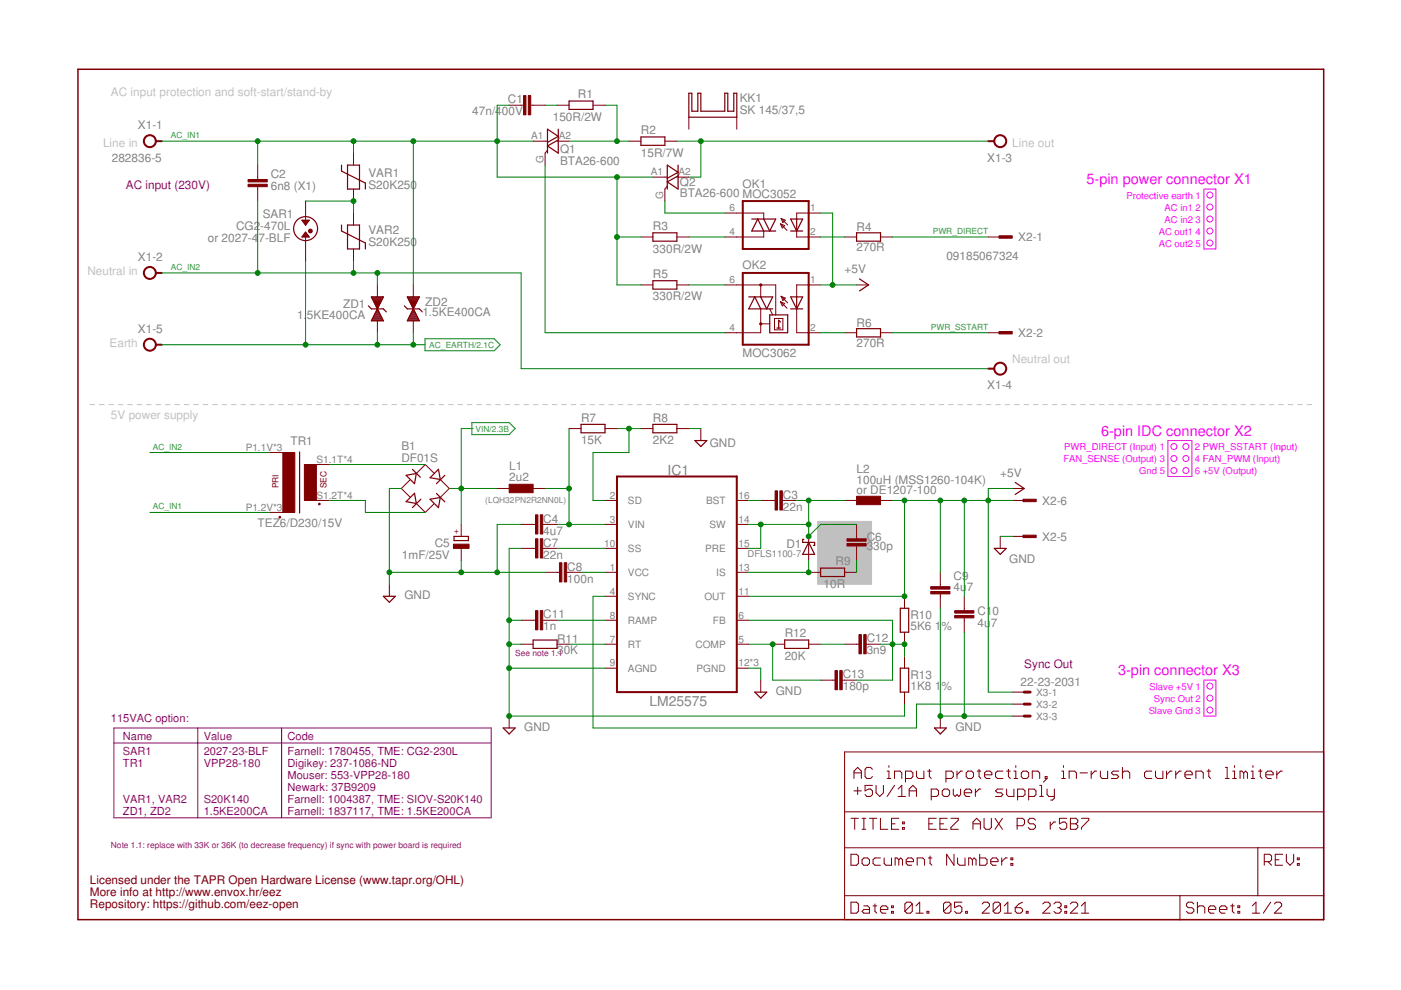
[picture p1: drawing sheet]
<svg xmlns="http://www.w3.org/2000/svg" width="297mm" height="210mm" viewBox="0 0 297 210" stroke-linecap="round" stroke-linejoin="round" font-family="sans-serif">
<path d="M173.4 110.6h11.4v13.3h-11.4z" fill="#c0c0c0" stroke="#c0c0c0" stroke-width=".21"/>
<g fill="none" stroke="#c0c0c0" stroke-width=".21">
<path d="M19.1 85.8h1M21.1 85.8h1M23.1 85.8h1M25.1 85.8h1M27.1 85.8h1M29.1 85.8h1M31.1 85.8h1M33.1 85.8h1M35.1 85.8h1M37.1 85.8h1M39.1 85.8h1M41.1 85.8h1"/>
<path d="M43.1 85.8h1M45.1 85.8h1M47.1 85.8h1M49.1 85.8h1M51.1 85.8h1M53.1 85.8h1M55.1 85.8h1M57.1 85.8h1M59.1 85.8h1M61.1 85.8h1M63.1 85.8h1M65.1 85.8h1"/>
<path d="M67.1 85.8h1M69.1 85.8h1M71.1 85.8h1M73.1 85.8h1M75.1 85.8h1M77.1 85.8h1M79.1 85.8h1M81.1 85.8h1M83.1 85.8h1M85.1 85.8h1M87.1 85.8h1M89.1 85.8h1"/>
<path d="M91.1 85.8h1M93.1 85.8h1M95.1 85.8h1M97.1 85.8h1M99.1 85.8h1M101.1 85.8h1M103.1 85.8h1M105.1 85.8h1M107.1 85.8h1M109.1 85.8h1M111.1 85.8h1M113.1 85.8h1"/>
<path d="M115.1 85.8h1M117.1 85.8h1M119.1 85.8h1M121.1 85.8h1M123.1 85.8h1M125.1 85.8h1M127.1 85.8h1M129.1 85.8h1M131.1 85.8h1M133.1 85.8h1M135.1 85.8h1M137.1 85.8h1"/>
<path d="M139.1 85.8h1M141.1 85.8h1M143.1 85.8h1M145.1 85.8h1M147.1 85.8h1M149.1 85.8h1M151.1 85.8h1M153.1 85.8h1M155.1 85.8h1M157.1 85.8h1M159.1 85.8h1M161.1 85.8h1"/>
<path d="M163.1 85.8h1M165.1 85.8h1M167.1 85.8h1M169.1 85.8h1M171.1 85.8h1M173.1 85.8h1M175.1 85.8h1M177.1 85.8h1M179.1 85.8h1M181.1 85.8h1M183.1 85.8h1M185.1 85.8h1"/>
<path d="M187.1 85.8h1M189.1 85.8h1M191.1 85.8h1M193.1 85.8h1M195.1 85.8h1M197.1 85.8h1M199.1 85.8h1M201.1 85.8h1M203.1 85.8h1M205.1 85.8h1M207.1 85.8h1M209.1 85.8h1"/>
<path d="M211.1 85.8h1M213.1 85.8h1M215.1 85.8h1M217.1 85.8h1M219.1 85.8h1M221.1 85.8h1M223.1 85.8h1M225.1 85.8h1M227.1 85.8h1M229.1 85.8h1M231.1 85.8h1M233.1 85.8h1"/>
<path d="M235.1 85.8h1M237.1 85.8h1M239.1 85.8h1M241.1 85.8h1M243.1 85.8h1M245.1 85.8h1M247.1 85.8h1M249.1 85.8h1M251.1 85.8h1M253.1 85.8h1M255.1 85.8h1M257.1 85.8h1"/>
<path d="M259.1 85.8h1M261.1 85.8h1M263.1 85.8h1M265.1 85.8h1M267.1 85.8h1M269.1 85.8h1M271.1 85.8h1M273.1 85.8h1M275.1 85.8h1M277.1 85.8h1"/>
</g>
<g fill="none" stroke="#800000" stroke-width=".21">
<path d="M54.6 35v3.1M54.6 39.6v3M75 32.5v2.5M107.9 22.3h3.1M112.5 22.3h3.1M113 29.9h3.1M116.1 31.8l-.5 .7v2.5M118.1 29.9h2.5M118.1 22.3h2.5M125.7 22.3h2.6M133.3 29.9h2.6M138.4 37.5h3.1"/>
<path d="M141 29.9h2.5M141.5 39.5l-.5 .6v2.5M143.5 37.5h2.5M146 24.8v2.6M156.2 24.8v2.6M64.8 42.6v5.1M64.8 50.2v5.1M75 40.1v2.5M75 45.2v2.5M75 52.8v2.5M135.9 50.2h2.5M143.5 50.2h2.5"/>
<path d="M153.7 45.2h8.2v1.2M161.9 49v1.2h-8.2M165.5 47.5l1.4 1.4M165.5 47.5l.9 .3-.5 .5zM165.6 46.3l.9 .4-.5 .5zM165.6 46.3l1.4 1.4M168.9 49v1.2h5.1M174 45.2h-5.1v1.2M179.1 50.2h2.5M186.7 50.2h2.5M209.5 50.2h2.6M80 60.4v2.5"/>
<path d="M80 68v2.5M87.6 60.4v2.5M87.6 68v2.5M135.9 60.4h2.5M143.5 60.4h2.5M153.7 60.4h10.8v6.4M161.3 65.5v5h-7.6M161.3 60.4v2.5M161.3 68.7h1.9M163.2 65.5l.6 1.3M164.2 67.5h1.8v2.4h-1.8zM165.5 64l1.4 1.4"/>
<path d="M165.5 64l.9 .3-.5 .6zM165.6 62.8l.9 .4-.5 .5zM165.6 62.8l1.4 1.4M168.9 65.5v5h5.1M174 60.4h-5.1v2.5M179.1 70.5h2.5M181.6 60.4h2.5M186.7 70.5h2.5M209.5 70.5h2.6M57.2 95.9h5.1M64.8 98.5h5.1M120.6 90.9h2.6"/>
<path d="M128.3 90.9h2.5M135.9 90.9h2.5M143.5 90.9h2.5M148.6 90.9v2.5M57.2 108.6h5.1M64.8 106.1h5.1M86.9 101.8l-1.8 1.8 1.8 1.8M88.3 106.7l1.9 1.9 1.8-1.8M92 100.3l-1.8-1.8-1.9 1.9M93.3 101.7l1.9 1.9-1.9 1.9M97.8 111.2v2.5M97.8 116.3v2.5"/>
<path d="M105.4 103.6h2.5M110.5 116.3h3M110.5 111.2h3M113 103.6h2.6M115.1 116.3h3M115.1 111.2h3M128.3 106.1h2.5M128.3 116.3h2.5M128.3 111.2h2.5M156.2 106.1h2.5M156.2 116.3h2.5M156.2 111.2h2.5"/>
<path d="M161.3 106.1h3M165.9 106.1h3M171.4 113.7v5.1M179.1 106.1h2.5M181.6 111.2v3M181.6 115.8v3M186.7 106.1h2.5M212.1 113.7v2.6M214.6 106.1h2.5M214.6 103.6h2.5M214.6 113.7h2.5M82.5 123.9v2.5"/>
<path d="M110.5 131.5h3M110.5 136.6h2.5M115.1 131.5h3M115.6 121.3h3M118.1 136.6h2.5M120.1 121.3h3.1M128.3 131.5h2.5M128.3 136.6h2.5M128.3 121.3h2.5M128.3 126.4h2.5M156.2 131.5h2.5M156.2 136.6h2.5"/>
<path d="M156.2 121.3h2.5M156.2 126.4h2.5M163.8 136.6h2.6M171.4 136.6h2.6M171.4 121.3h2.6M179.1 136.6h3M179.1 121.3h2.5M183.6 136.6h3.1M191.8 126.4v2.6M191.8 134v2.6M191.8 139.1v2.6M199.4 121.3v3.1"/>
<path d="M199.4 125.9v3.1M204.4 126.4v3.1M204.4 131v3M107.9 151.8v2.5M128.3 141.7h2.5M156.2 141.7h2.5M161.3 144.2v2.5M174 144.2h3M178.6 144.2h3M179.1 159.4h101.5v35.6h-101.5zM191.8 146.7v2.6M199.4 151.8v2.5"/>
<path d="M214.6 146.7h2.5M214.6 149.3h2.5M214.6 151.8h2.5M179.1 179.7h101.5M179.1 172.1h101.5M180.4 173.5h1.6M181.1 165.1v-1.6l.7-.8 .8 .8v1.6M181.1 163.9h1.5M181.1 167.7h1.5M181.2 173.5v2.3M181.8 166.9v1.6M182.8 173.5h.8"/>
<path d="M182.8 175.8h.8M183.2 173.5v2.3M184.3 173.5h1.6M185 163.1l-.4-.4h-.8l-.4 .4v1.6l.4 .4h.8l.4-.4M185 166.5h-1.6v1.2l.8-.4h.4l.4 .4v.8l-.4 .4h-.8l-.4-.4M185.1 173.5v2.3M185.7 166.5v1.6l.8 .8 .8-.8v-1.6M186.7 173.5v2.3h1.5M188.1 165.1h.8M188.1 163.5h.4v1.6M188.5 162.3v.4M189 174.7h.8"/>
<path d="M189.7 165.1v-1.6h1.1l.4 .4v1.2M189.7 166.5l-1.6 2.4M190.4 167.3l.8-.8v2.4M190.4 168.9h1.6M190.6 173.5h-1.6v2.3h1.6M191.3 175.5h.4v.3h-.4zM191.3 174.3h.4v.4h-.4zM192 165.1h1.1l.4-.4v-.8l-.4-.4h-1.1v2.3M192.8 168.9v-1.6l.7-.8 .8 .8v1.6M192.8 167.7h1.5M194.3 163.5v1.2l.4 .4h1.2v-1.6M196.7 163.5h.7"/>
<path d="M196.9 174.7h.8M197 163.1v1.6l.4 .4M197.4 168.9h1.2l.4-.4v-.8l-.4-.4h-1.2v2.3M198.5 173.5h-1.6v2.3h1.6M199.3 174.7h.8M199.8 167.7l.4-.4h.7l.4 .4v.8l-.4 .4h-.7l-.4-.4zM200.6 165.1h1.1l.4-.4v-.8l-.4-.4h-1.1v2.3M200.8 173.5h-1.5v2.3h1.5M201.6 173.5h1.6v.4l-1.6 1.6v.3h1.6M202.1 167.3v1.2l.4 .4 .4-.4 .4 .4 .4-.4v-1.2M202.9 163.5v1.6M204.1 163.5h-.4l-.8 .8"/>
<path d="M204.4 168.1h1.6v-.4l-.4-.4h-.7l-.5 .4v.8l.5 .4h.7M204.9 163.9l.3-.4h.8l.4 .4v.8l-.4 .4h-.8l-.3-.4zM206.3 174.7h1.6M206.3 175.8v-1.5l.8-.8 .8 .8v1.5M206.8 167.3v1.6M207.2 163.5h.8M207.6 163.1v1.6l.4 .4M208 167.3h-.4l-.8 .8M208.6 173.5v2l.4 .3h.8l.4-.3v-2M208.7 164.3h1.6v-.4l-.4-.4h-.8l-.4 .4v.8l.4 .4h.8M211 173.5l1.5 2.3M212.5 173.5l-1.5 2.3"/>
<path d="M212.6 163.5h-1.1l-.4 .4v.8l.4 .4h1.1M212.6 167.3h-1.1l-.4 .4 .4 .4h.7l.4 .4-.4 .4h-1.1M213.4 163.5h.8M213.4 167.3v1.2l.4 .4h1.2v-1.6M213.8 163.1v1.6l.4 .4M215 165.1h.8M215 163.5h.4v1.6M215.4 162.3v.4M215.6 175.1h1.2l.4-.4v-.8l-.4-.4h-1.2v2.3M215.8 168.9h1.1l.4-.4v-.8l-.4-.4h-1.1v2.3M216.5 163.9l.4-.4h.8l.4 .4v.8l-.4 .4h-.8l-.4-.4zM218.1 168.9h1.2l.3-.4v-.8l-.3-.4h-1.2v2.3"/>
<path d="M218.9 165.1v-1.6h1.1l.4 .4v1.2M219.5 173.9l-.3-.4h-.8l-.4 .4v.4l.4 .4h.8l.3 .4v.4l-.3 .3h-.8l-.4-.3M220.4 166.5h.4v2.4M220.4 168.9h.8M221.6 164.7h.4v.4h-.4zM222 165.1l-.8 .7M222 167.3v1.2l.4 .4h1.1M222.7 174.3v1.5M223.5 167.3v1.9l-.3 .4h-.4M223.8 174.3h-.4l-.7 .8M225.1 165.1h.8M225.1 163.5h.4v1.6"/>
<path d="M225.5 162.3v.4M226.2 173.5h-1.6v1.2l.8-.4h.4l.4 .4v.8l-.4 .3h-.8l-.4-.3M226.7 165.1v-1.6h1.1l.4 .4v1.2M226.9 173.5h1.2l.4 .4v.4l-.4 .4 .4 .4v.4l-.4 .3h-1.2zM226.9 174.7h1.2M229 163.9h1.6M229.3 173.5h1.5v.4l-1.5 1.6v.3M231.4 163.5v1.6M232.5 163.5h-.4l-.7 .8M233.3 163.5v1.2l.4 .4h1.1v-1.6M237.2 163.5h-1.2l-.4 .4 .4 .4h.8l.4 .4-.4 .4h-1.2M238 163.9l.4-.4h.7l.4 .4v1.2"/>
<path d="M238 162.7v2.4M244.2 163.5h-1.2l-.3 .4v.8l.3 .4h1.2M245 163.5v1.2l.4 .4h1.1v-1.6M247.3 163.5v1.6M248.5 163.5h-.4l-.8 .8M249.3 163.5v1.6M250.4 163.5h-.4l-.7 .8M251.2 164.3h1.6v-.4l-.4-.4h-.8l-.4 .4v.8l.4 .4h.8M253.6 165.1v-1.6h1.1l.4 .4v1.2M255.9 163.5h.8M256.3 163.1v1.6l.4 .4M259.8 162.7h.4v2.4"/>
<path d="M259.8 165.1h.8M261.3 165.1h.8M261.3 163.5h.4v1.6M261.7 162.3v.4M263.7 163.9l-.4-.4h-.4v1.6M263.7 163.9v1.2M263.7 163.9l.4-.4 .4 .4v1.2M265.3 165.1h.7M265.3 163.5h.3v1.6M265.6 162.3v.4M266.7 179.7v10.2M266.8 163.5h.8"/>
<path d="M267.2 163.1v1.6l.4 .4M268.4 164.3h1.5v-.4l-.4-.4h-.7l-.4 .4v.8l.4 .4h.7M270.7 163.5v1.6M271.9 163.5h-.4l-.8 .8M179.1 189.9h101.5M180.4 181.1h1.2l.4 .4v1.6l-.4 .4h-1.2zM180.4 191.3h1.2l.4 .4v1.5l-.4 .4h-1.2zM182.8 182.3l.4-.4h.7l.4 .4v.8l-.4 .4h-.7l-.4-.4zM183.2 192.1h.7l.4 .3v1.2h-1.1l-.4-.4 .4-.4h1.1M185.1 192.1h.8M185.5 191.7v1.5l.4 .4M186.7 192.8h1.5v-.4l-.4-.3h-.8l-.3 .3v.8l.3 .4h.8"/>
<path d="M186.7 181.9h-1.2l-.4 .4v.8l.4 .4h1.2M187.5 181.9v1.2l.3 .4h1.2v-1.6M189 193.2h.4v.4h-.4zM189 192.1h.4v.3h-.4zM190.6 182.3l-.4-.4h-.4v1.6M190.6 182.3l.4-.4 .3 .4v1.2M190.6 182.3v1.2M192.1 182.7h1.6v-.4l-.4-.4h-.8l-.4 .4v.8l.4 .4h.8M193.4 191.7v1.5l-.4 .4h-.7l-.4-.4M193.4 191.7l-.4-.4h-.7l-.4 .4v1.5M193.4 191.7l-1.5 1.5M194.2 193.6h1.5"/>
<path d="M194.2 192.1l.8-.8v2.3M194.5 183.5v-1.6h1.1l.4 .4v1.2M196.5 193.2h.4v.4h-.4zM196.8 181.9h.8M197.2 181.5v1.6l.4 .4M201.6 191.7v1.5l-.4 .4h-.8l-.4-.4M201.6 191.7l-.4-.4h-.8l-.4 .4v1.5M201.6 191.7l-1.6 1.5M202.3 181.1v2.4l-1.6-2.4v2.4M203 181.9v1.2l.4 .4h1.2v-1.6M203.9 191.3h-1.5v1.1l.8-.3h.4l.3 .3v.8l-.3 .4h-.8l-.4-.4M204.7 193.2h.4v.4h-.4z"/>
<path d="M206.2 182.3l-.4-.4h-.4v1.6M206.2 182.3v1.2M206.2 182.3l.3-.4 .4 .4v1.2M207.7 181.1v2.4h1.2l.4-.4v-.8l-.4-.4h-1.2M208.2 191.7l.4-.4h.8l.4 .4v.4l-1.6 1.5h1.6M210.1 182.7h1.5v-.4l-.4-.4h-.8l-.3 .4v.8l.3 .4h.8M212.1 191.7v1.5l-.4 .4h-.7l-.4-.4M212.1 191.7l-.4-.4h-.7l-.4 .4v1.5M212.1 191.7l-1.5 1.5M212.4 181.9v1.6M212.9 193.6h1.6M212.9 192.1l.8-.8v2.3"/>
<path d="M213.6 181.9h-.4l-.8 .8M214.3 183.1h.4v.4h-.4zM214.3 181.9h.4v.4h-.4zM215.2 192.4h1.2l.4 .4v.4l-.4 .4h-.8l-.4-.4zM216.8 191.3l-.8 .4-.8 .7M217.6 193.2h.4v.4h-.4zM221.1 191.7l.4-.4h.8l.4 .4v.4l-1.6 1.5h1.6M223.4 191.7l.4-.4h.8l.4 .4v.4l-.4 .3M224.2 192.4h.4M224.6 192.4l.4 .4v.4l-.4 .4h-.8l-.4-.4M225.8 193.2h.4v.4h-.4zM225.8 192.1h.4v.3h-.4z"/>
<path d="M226.9 191.7l.4-.4h.8l.4 .4v.4l-1.6 1.5h1.6M229.3 193.6h1.5M229.3 192.1l.8-.8v2.3M250.2 189.9v5.1M253.1 191.7l-.4-.4h-.8l-.4 .4v.4l.4 .3h.8l.4 .4v.4l-.4 .4h-.8l-.4-.4M253.9 192.4l.4-.3h.8l.3 .3v1.2M253.9 191.3v2.3M256.2 192.8h1.6v-.4l-.4-.3h-.8l-.4 .3v.8l.4 .4h.8M258.6 192.8h1.5v-.4l-.4-.3h-.7l-.4 .3v.8l.4 .4h.7M260.9 192.1h.8M261.3 191.7v1.5l.4 .4M262.4 193.2h.4v.4h-.4z"/>
<path d="M262.4 192.1h.4v.3h-.4zM265.5 193.6h1.6M265.5 192.1l.8-.8v2.3M268.1 182.7h1.1l.4-.4v-.8l-.4-.4h-1.1v2.4M268.8 182.7l.8 .8M269.4 191.3l-1.6 2.3M270.2 191.7l.4-.4h.8l.3 .4v.4l-1.5 1.5h1.5M270.4 182.3h.8M271.9 181.1h-1.5v2.4h1.5M272.7 181.1v1.6l.8 .8 .8-.8v-1.6M275.1 183.1h.4v.4h-.4zM275.1 181.9h.4v.4h-.4z"/>
</g>
<g fill="none" stroke="#800000" stroke-width=".25">
<path d="M146 19.8h.7v3.8h1.3v-3.8h.6v3.8h5.1v-3.8h.6v3.8h1.3v-3.8h.6v5h-10.2zM72.4 35v1.3l5.1 2.5v1.3M73.7 35h2.5v5.1h-2.5zM116.1 30.2l2.3-1.3-2.3-1.5v5.1M118.4 27.4v5.1l-2.3-1.6 2.3-1.2M120.6 21.4h5.1v1.8h-5.1zM135.9 29h5.1v1.8h-5.1zM141.5 37.8l2.3-1.3-2.3-1.5v5.1M143.8 35v5.1l-2.3-1.5 2.3-1.3M64 46.7h1.6l-.8 1zM64.1 46.8h1.4M64.1 50.1h1.3"/>
<path d="M64.3 47h1M64.3 49.9h1M64.4 47.2h.7M64.5 49.7h.6M64.6 47.5h.4M64.6 49.4h.4M64.8 47.7h.1M64.8 49.2h.1M64.8 49.2l.8 1h-1.6zM72.4 47.7v1.3l5.1 2.5v1.3M73.7 47.7h2.5v5.1h-2.5zM138.4 49.4h5.1v1.7h-5.1z"/>
<path d="M138.4 59.5h5.1v1.8h-5.1zM159.4 46.4h5.1l-1.3 2.6-1.3-2.6M161.9 49l-1.2-2.6-1.3 2.6h5.1M167.6 46.4h2.6l-1.3 2.6zM167.6 49h2.6M168.9 46.4v2.6M181.6 49.4h5.1v1.7h-5.1zM182.2 59.1l1.9 1.3-1.9 1.3M78.1 64.9l.6 .6h2.6l.6 .6M78.7 62.9h2.6l-2.6 5.1h2.6zM78.8 63h2.5M78.8 67.9h2.4"/>
<path d="M78.9 63.2h2.3M78.9 67.7h2.2M79 63.5h2M79 67.5h2M79.1 63.7h1.8M79.1 67.2h1.8M79.2 63.9h1.6M79.2 67h1.6M79.3 64.1h1.4M79.4 66.8h1.3M79.5 64.3h1.1M79.5 66.6h1.1"/>
<path d="M79.6 64.6h.9M79.6 66.3h.9M79.7 64.8h.7M79.7 66.1h.6M79.8 65h.5M79.8 65.9h.4M79.9 65.2h.2M79.9 65.7h.2M80 65.4h.1M85.7 64.9l.7 .6h2.5l.6 .6M86.4 62.9h2.5l-2.5 5.1h2.5zM86.4 63h2.5"/>
<path d="M86.4 67.9h2.4M86.5 63.2h2.3M86.6 67.7h2.1M86.6 63.5h2M86.7 67.5h1.9M86.7 63.7h1.8M86.8 67.2h1.7M86.8 63.9h1.6M86.9 67h1.5M87 64.1h1.3M87 66.8h1.3M87.1 64.3h1.1"/>
<path d="M87.1 66.6h1.1M87.2 64.6h.9M87.2 66.3h.9M87.3 64.8h.7M87.3 66.1h.6M87.4 65h.5M87.4 65.9h.4M87.5 65.2h.3M87.5 65.7h.2M87.6 65.4h.1M158.7 62.9h5.1l-1.2 2.6-1.3-2.6M161.3 65.5l-1.3-2.6-1.3 2.6h5.1"/>
<path d="M163.2 66.8h3.8v3.7h-3.8zM164.7 69.6h.8M165.5 68.3l-.4-.4v1.7M167.6 65.5h2.6M167.6 62.9h2.6l-1.3 2.6zM168.9 62.9v2.6M181.6 69.7h5.1v1.7h-5.1zM63.5 95.8v13M87.5 99.5l1.6 1.7M93 99.5l.3 2.2-2.1-.4zM123.2 90h5.1v1.8h-5.1zM138.4 90h5.1v1.8h-5.1z"/>
<path d="M147.3 93.4h2.6l-1.3 1.3zM86.1 100.8l2.2-.4-.4 2.2zM87.9 104.6l.4 2.1-2.2-.3zM89.2 105.8l-1.7 1.8M91.2 105.9l2.1-.4-.3 2.1zM92.5 104.6l1.8 1.8M94.3 100.8l-1.8 1.8M96.3 113.7h3v.9h-3zM170.4 114.4h-.2v.6h2.5v.6h-.2M171.4 115l1.3 2.5h-2.5zM210.8 116.3h2.5l-1.2 1.2zM215.2 102.3l1.9 1.3-1.9 1.2"/>
<path d="M81.3 126.4h2.5l-1.3 1.3zM113 135.7h5.1v1.8h-5.1zM166.4 135.7h5v1.8h-5zM174 120.5h5.1v1.7h-5.1zM190.9 129h1.8v5h-1.8zM106.7 154.3h2.5l-1.3 1.3zM160 146.7h2.6l-1.3 1.3zM190.9 141.7h1.8v5h-1.8zM198.1 154.3h2.5l-1.2 1.3z"/>
<circle cx="64.8" cy="48.5" r="2.54"/>
</g>
<g fill="#800000" stroke="#800000" stroke-width=".21">
<path d="M96.1 115.4h3.3v.9h-3.3z"/>
<path d="M114.6 129.5h.5v4h-.5z"/>
<path d="M113.5 129.5h.5v4h-.5z"/>
<path d="M182.1 134.6h.5v4h-.5z"/>
<path d="M183.1 134.6h.5v4h-.5z"/>
<path d="M164.3 104.1h.5v4h-.5z"/>
<path d="M165.4 104.1h.5v4h-.5z"/>
<path d="M119.6 119.3h.5v4.1h-.5z"/>
<path d="M118.6 119.3h.5v4.1h-.5z"/>
<path d="M113.5 114.2h.5v4.1h-.5z"/>
<path d="M114.6 114.2h.5v4.1h-.5z"/>
<path d="M113.5 109.2h.5v4h-.5z"/>
<path d="M114.6 109.2h.5v4h-.5z"/>
<path d="M181.6 105.2h5.1v1.8h-5.1z"/>
<path d="M202.4 130.5h4.1v.5h-4.1z"/>
<path d="M202.4 129.5h4.1v.5h-4.1z"/>
<path d="M197.3 125.4h4.1v.5h-4.1z"/>
<path d="M197.3 124.4h4.1v.5h-4.1z"/>
<path d="M177 142.2h.5v4h-.5z"/>
<path d="M178.1 142.2h.5v4h-.5z"/>
<path d="M179.6 115.3h4v.5h-4z"/>
<path d="M179.6 114.2h4v.5h-4z"/>
<path d="M107.9 102.7h5.1v1.8h-5.1z"/>
<path d="M111 20.3h.5v4h-.5z"/>
<path d="M112 20.3h.5v4h-.5z"/>
<path d="M216.9 113.5h2.8v.5h-2.8z"/>
<path d="M216.9 105.9h2.8v.5h-2.8z"/>
<path d="M211.8 50h2.8v.5h-2.8z"/>
<path d="M211.8 70.3h2.8v.5h-2.8z"/>
<path d="M60 95.9h2.5v12.7h-2.5z"/>
<path d="M64.5 98.5h2.6v7.6h-2.6z"/>
<path d="M52.6 39.1h4.1v.5h-4.1z"/>
<path d="M52.6 38.1h4.1v.5h-4.1z"/>
</g>
<g fill="none" stroke="#800000" stroke-width=".32">
<path d="M16.5 14.7h264.1v180.3h-264.1z"/>
<circle cx="59.3" cy="109.7" r=".13"/>
<circle cx="67.7" cy="106.9" r=".13"/>
</g>
<g fill="none" stroke="#800000" stroke-width=".42">
<path d="M33 29.9h1.3M209.5 29.9h1.3M33 57.9h1.3M157.5 57.9h13.9v15.2h-13.9zM157.5 42.6h13.9v10.2h-13.9zM33 73.1h1.3M209.5 78.2h1.3M130.8 101h25.4v45.7h-25.4z"/>
<circle cx="31.8" cy="29.9" r="1.27"/>
<circle cx="212.1" cy="29.9" r="1.27"/>
<circle cx="31.8" cy="57.9" r="1.27"/>
<circle cx="31.8" cy="73.1" r="1.27"/>
<circle cx="161.3" cy="68.7" r=".13"/>
<circle cx="161.3" cy="60.4" r=".13"/>
<circle cx="212.1" cy="78.2" r="1.27"/>
</g>
<path d="M217.1 146.7h1.3M217.1 149.3h1.3M217.1 151.8h1.3" fill="none" stroke="#800000" stroke-width=".61"/>
<circle cx="65.8" cy="49" r=".25" fill="none" stroke="#800000" stroke-width=".51"/>
<g fill="none" stroke="#008000" stroke-width=".21">
<path d="M34.3 29.9h78.7M54.6 29.9v5.1M75 29.9v2.6M87.6 29.9v30.5M107.9 22.3h-2.5v15.2h33M115.6 22.3h2.5M115.6 35v35.5h38.1M120.6 29.9h12.7M128.3 22.3h2.5v7.6M130.8 37.5v22.9h5.1M143.5 29.9h66M148.6 29.9v7.6h-2.6"/>
<path d="M34.3 57.9h76.2v20.3h99M54.6 42.6v15.3M64.8 42.6h10.2v2.6M64.8 55.3v17.8M75 55.3v2.6M80 57.9v2.5M130.8 50.2h5.1M141 42.6v2.6h12.7M146 50.2h7.7M174 50.2h5.1M174 45.2h2.5v15.2M189.2 50.2h20.3"/>
<path d="M34.3 73.1h55.9M80 70.5v2.6M87.6 70.5v2.6M146 60.4h7.7M174 60.4h7.6M174 70.5h5.1M189.2 70.5h20.3M31.8 95.9h25.4M69.9 98.5h20.3M100.3 90.9h-2.5v20.3M120.6 90.9v20.3M130.8 90.9h5.1"/>
<path d="M133.3 90.9v5h-7.6v10.2h2.6M146 90.9h2.6M31.8 108.6h25.4M69.9 106.1h7.6v2.5h12.7M85.1 103.6h-2.6v20.3M95.2 103.6h10.2M97.8 118.8v2.5M110.5 116.3h-2.6v35.5h83.9v-2.5M110.5 111.2h-5.1v10.1M115.6 103.6h5M118.1 111.2h10.2M118.1 116.3h10.2"/>
<path d="M158.7 111.2h12.7M158.7 106.1h2.6M161.3 111.2v5.1h-2.6M168.9 106.1h10.2M171.4 106.1v7.6l2.6-2.5h7.6M171.4 118.8v2.5h-12.7M181.6 118.8v2.5M189.2 106.1h25.4M191.8 106.1v20.3h-33.1M199.4 106.1v15.2M204.4 106.1v20.3M212.1 113.7h2.5"/>
<path d="M214.6 103.6h-5.1v43.1h5.1M82.5 121.3h33.1M107.9 136.6h2.6M107.9 131.5h2.6M118.1 131.5h10.2M120.6 136.6h7.7M123.2 121.3h5.1M128.3 126.4h-2.6v27.9h68.6v-5h20.3M158.7 136.6h5.1v7.6h10.2M158.7 131.5h30.5v12.7h-7.6M174 136.6h5.1M186.7 136.6h5.1v2.5"/>
<path d="M199.4 129v22.8h15.2M204.4 134v17.8M107.9 141.7h20.4M158.7 141.7h2.6v2.5"/>
</g>
<g fill="#008000" stroke="#008000" stroke-width=".21">
<circle cx="75" cy="57.9" r=".51"/>
<circle cx="80" cy="57.9" r=".51"/>
<circle cx="54.6" cy="57.9" r=".51"/>
<circle cx="191.8" cy="136.6" r=".51"/>
<circle cx="189.2" cy="136.6" r=".51"/>
<circle cx="120.6" cy="111.2" r=".51"/>
<circle cx="120.6" cy="103.6" r=".51"/>
<circle cx="161.3" cy="111.2" r=".51"/>
<circle cx="171.4" cy="111.2" r=".51"/>
<circle cx="171.4" cy="106.1" r=".51"/>
<circle cx="171.4" cy="113.7" r=".51"/>
<circle cx="171.4" cy="121.3" r=".51"/>
<circle cx="163.8" cy="136.6" r=".51"/>
<circle cx="97.8" cy="103.6" r=".51"/>
<circle cx="133.3" cy="90.9" r=".51"/>
<circle cx="204.4" cy="151.8" r=".51"/>
<circle cx="199.4" cy="151.8" r=".51"/>
<circle cx="97.8" cy="121.3" r=".51"/>
<circle cx="105.4" cy="121.3" r=".51"/>
<circle cx="82.5" cy="121.3" r=".51"/>
<circle cx="107.9" cy="131.5" r=".51"/>
<circle cx="107.9" cy="136.6" r=".51"/>
<circle cx="107.9" cy="141.7" r=".51"/>
<circle cx="107.9" cy="151.8" r=".51"/>
<circle cx="75" cy="29.9" r=".51"/>
<circle cx="105.4" cy="29.9" r=".51"/>
<circle cx="130.8" cy="50.2" r=".51"/>
<circle cx="130.8" cy="37.5" r=".51"/>
<circle cx="87.6" cy="29.9" r=".51"/>
<circle cx="54.6" cy="29.9" r=".51"/>
<circle cx="75" cy="42.6" r=".51"/>
<circle cx="80" cy="73.1" r=".51"/>
<circle cx="64.8" cy="73.1" r=".51"/>
<circle cx="87.6" cy="73.1" r=".51"/>
<circle cx="148.6" cy="29.9" r=".51"/>
<circle cx="191.8" cy="126.4" r=".51"/>
<circle cx="191.8" cy="106.1" r=".51"/>
<circle cx="199.4" cy="106.1" r=".51"/>
<circle cx="204.4" cy="106.1" r=".51"/>
<circle cx="209.5" cy="106.1" r=".51"/>
<circle cx="176.5" cy="60.4" r=".51"/>
<circle cx="130.8" cy="29.9" r=".51"/>
</g>
<g fill="none" stroke="#f0f" stroke-width=".21">
<path d="M255.2 40.1h2.6v12.7h-2.6zM247.6 93.4h5.1v7.6h-5.1zM255.2 144.2h2.6v7.6h-2.6z"/>
<circle cx="256.5" cy="46.4" r=".64"/>
<circle cx="256.5" cy="49" r=".64"/>
<circle cx="256.5" cy="51.5" r=".64"/>
<circle cx="256.5" cy="43.9" r=".64"/>
<circle cx="256.5" cy="41.4" r=".64"/>
<circle cx="248.9" cy="94.7" r=".64"/>
<circle cx="248.9" cy="97.2" r=".64"/>
<circle cx="248.9" cy="99.8" r=".64"/>
<circle cx="251.4" cy="94.7" r=".64"/>
<circle cx="251.4" cy="99.8" r=".64"/>
<circle cx="251.4" cy="97.2" r=".64"/>
<circle cx="256.5" cy="148" r=".64"/>
<circle cx="256.5" cy="145.5" r=".64"/>
<circle cx="256.5" cy="150.6" r=".64"/>
</g>
<path d="M90.1 71.8h14.7l1.2 1.3-1.2 1.3h-14.7zM100 89.6h7.9l1.3 1.3-1.3 1.2h-7.9z" fill="none" stroke="#008080" stroke-width=".25"/>
<path d="M24.2 154.3h79.9v19.1h-79.9zM24.2 157.5h79.9M41.9 154.3v19.1M59.7 154.3v19.1" fill="none" stroke="#800080" stroke-width=".21"/>
<g font-size="3.1" fill="#f0f">
<text x="230.4" y="39.1">5-pin power connector X1</text>
<text x="233.4" y="92.4">6-pin IDC connector X2</text>
<text x="237" y="143.2">3-pin connector X3</text>
</g>
<g font-size="2.9" fill="#808080">
<text x="141.6" y="100.6">IC1</text>
<text x="137.7" y="149.7">LM25575</text>
</g>
<g font-size="2.5" fill="#c0c0c0">
<text x="23.5" y="20.3">AC input protection and soft-start/stand-by</text>
<text x="21.8" y="31.1">Line in</text>
<text x="214.6" y="31.2">Line out</text>
<text x="18.5" y="58.4">Neutral in</text>
<text x="23.2" y="73.6">Earth</text>
<text x="214.6" y="76.9">Neutral out</text>
<text x="23.5" y="88.8">5V power supply</text>
</g>
<g font-size="2.5" fill="#808080">
<text x="107.7" y="21.9">C1</text>
<text x="122.5" y="20.8">R1</text>
<text x="156.8" y="21.7">KK1</text>
<text x="29.2" y="27.4">X1-1</text>
<text x="100.1" y="24.5">47n/400V</text>
<text x="117.2" y="25.6">150R/2W</text>
<text x="135.9" y="28.4">R2</text>
<text x="156.8" y="24.2">SK 145/37,5</text>
<text x="23.7" y="34.2">282836-5</text>
<text x="118.7" y="35">BTA26-600</text>
<text x="118.7" y="32.5">Q1</text>
<text x="135.9" y="33.2">15R/7W</text>
<text x="209.3" y="34.2">X1-3</text>
<text x="57.4" y="40.3">6n8 (X1)</text>
<text x="57.4" y="37.8">C2</text>
<text x="78.1" y="40.1">S20K250</text>
<text x="78.1" y="37.5">VAR1</text>
<text x="144.1" y="41.9">BTA26-600 MOC3052</text>
<text x="144.1" y="39.5">Q2</text>
<text x="157.5" y="39.9">OK1</text>
<text x="55.7" y="46.3">SAR1</text>
<text x="44.1" y="51.4">or 2027-4</text>
<text x="50.1" y="48.8">CG2</text>
<text x="54.8" y="51.4">7-BLF</text>
<text x="55.2" y="48.8">-470L</text>
<text x="78.1" y="52.1">S20K250</text>
<text x="78.1" y="49.6">VAR2</text>
<text x="138.4" y="53.5">330R/2W</text>
<text x="138.4" y="48.7">R3</text>
<text x="181.6" y="53.2">270R</text>
<text x="181.6" y="49.1">R4</text>
<text x="215.9" y="51.1">X2-1</text>
<text x="29.2" y="55.3">X1-2</text>
<text x="138.4" y="58.9">R5</text>
<text x="157.5" y="57.1">OK2</text>
<text x="179.1" y="57.9">+5V</text>
<text x="200.6" y="55.2">09185067324</text>
<text x="72.8" y="65.4">ZD1</text>
<text x="90.2" y="64.8">ZD2</text>
<text x="138.4" y="63.7">330R/2W</text>
<text x="29.2" y="70.6">X1-5</text>
<text x="63" y="67.6">1.</text>
<text x="65.1" y="67.6">5KE400CA</text>
<text x="89.5" y="67">1.5KE400CA</text>
<text x="181.6" y="69.4">R6</text>
<text x="215.9" y="71.4">X2-2</text>
<text x="157.5" y="75.6">MOC3062</text>
<text x="181.6" y="73.5">270R</text>
<text x="209.3" y="82.5">X1-4</text>
<text x="123.2" y="89.4">R7</text>
<text x="138.4" y="89.4">R8</text>
<text x="61.6" y="94.3">TR1</text>
<text x="85.1" y="95.3">B1</text>
<text x="123.2" y="94.2">15K</text>
<text x="138.4" y="94.2">2K2</text>
<text x="150.5" y="94.7">GND</text>
<text x="85.1" y="97.9">DF01S</text>
<text x="108" y="99.7">L1</text>
<text x="181.6" y="100.3">L2</text>
<text x="212.1" y="101">+5V</text>
<text x="108" y="102">2u2</text>
<text x="166" y="105.7">C3</text>
<text x="181.6" y="104.8">or DE1207-100</text>
<text x="181.6" y="102.7">100uH (MSS1260-104K)</text>
<text x="221" y="107">X2-6</text>
<text x="54.6" y="111.8">TEZ6/D230/15V</text>
<text x="115.2" y="113.3">4u7</text>
<text x="115.2" y="110.8">C4</text>
<text x="166" y="108.3">22n</text>
<text x="85.2" y="118.5">1mF/25V</text>
<text x="92.2" y="116">C5</text>
<text x="115.2" y="118.4">22n</text>
<text x="115.2" y="115.9">C7</text>
<text x="166.7" y="116.1">D1</text>
<text x="177.2" y="119.8">R9</text>
<text x="183.8" y="116.5">3</text>
<text x="183.8" y="114.6">C6</text>
<text x="185.2" y="116.5">30p</text>
<text x="214" y="119.4">GND</text>
<text x="221" y="114.6">X2-5</text>
<text x="120.3" y="123.5">100n</text>
<text x="120.3" y="121">C8</text>
<text x="174.6" y="124.6">10R</text>
<text x="202.2" y="125.4">4u</text>
<text x="202.2" y="122.9">C9</text>
<text x="205" y="125.4">7</text>
<text x="85.7" y="127.1">GND</text>
<text x="115.2" y="131.1">C11</text>
<text x="193" y="131.3">R10</text>
<text x="207.3" y="130.5">C10</text>
<text x="115.2" y="133.7">1n</text>
<text x="118.1" y="136.4">R11</text>
<text x="166.4" y="135.1">R12</text>
<text x="183.8" y="136.2">C12</text>
<text x="193" y="133.5">5K6</text>
<text x="198.2" y="133.5">1</text>
<text x="199.6" y="133.5">%</text>
<text x="207.3" y="133">4u</text>
<text x="210" y="133">7</text>
<text x="118.1" y="138.6">30K</text>
<text x="166.4" y="139.9">20K</text>
<text x="178.7" y="143.8">C13</text>
<text x="183.8" y="138.7">3n9</text>
<text x="193" y="144">R13</text>
<text x="164.5" y="147.4">GND</text>
<text x="178.7" y="146.4">180p</text>
<text x="193" y="146.2">1K8</text>
<text x="198.2" y="146.2">1</text>
<text x="199.6" y="146.2">%</text>
<text x="216.4" y="145.3">22-23-2031</text>
<text x="111.1" y="155">GND</text>
<text x="202.6" y="155">GND</text>
</g>
<g font-size="2.5" fill="#800080">
<text x="26.7" y="40.1">AC input (230V)</text>
<text x="217.2" y="141.7">Sync Out</text>
</g>
<g font-size="2.5" fill="#800000">
<text x="19.1" y="187.4">Licensed under the TAPR Open Hardware License (www.tapr.org/OHL)</text>
<text x="19.1" y="189.9">More info at http://www.envox.hr/eez</text>
<text x="19.1" y="192.4">Repository: https://github.com/eez-open</text>
</g>
<g font-size="2.3" fill="#800080">
<text x="23.5" y="153.1">115VAC option:</text>
<text x="26.1" y="160.1">SAR1</text>
<text x="26.1" y="156.9">Name</text>
<text x="43.2" y="156.9">Value</text>
<text x="43.2" y="160.1">2027-23-BLF</text>
<text x="61" y="156.9">Code</text>
<text x="61" y="160.1">Farnell: 1780455, TME: CG2-230L</text>
<text x="26.1" y="162.6">TR1</text>
<text x="43.2" y="162.6">VPP28-180</text>
<text x="61" y="167.7">Newark: 37B9209</text>
<text x="61" y="162.6">Digikey: 237-1086-ND</text>
<text x="61" y="165.1">Mouser: 553-VPP28-180</text>
<text x="26.1" y="170.2">VAR1, VAR2</text>
<text x="26.1" y="172.8">ZD1, ZD2</text>
<text x="43.2" y="170.2">S20K140</text>
<text x="43.2" y="172.8">1.5KE200CA</text>
<text x="61" y="170.2">Farnell: 1004387, TME: SIOV-S20K140</text>
<text x="61" y="172.8">Farnell: 1837117, TME: 1.5KE200CA</text>
</g>
<g font-size="2.1" fill="#808080">
<text x="112.6" y="29.6">A1</text>
<text x="118.5" y="29.6">A2</text>
<text x="115.2" y="34.5" transform="rotate(-90 115.2 34.5)">G</text>
<text x="138" y="37.2">A1</text>
<text x="143.9" y="37.2">A2</text>
<text x="140.6" y="42.1" transform="rotate(-90 140.6 42.1)">G</text>
<text x="154.7" y="44.8">6</text>
<text x="171.8" y="44.8">1</text>
<text x="154.7" y="49.9">4</text>
<text x="171.8" y="49.9">2</text>
<text x="154.7" y="60">6</text>
<text x="171.8" y="60">1</text>
<text x="154.7" y="70.2">4</text>
<text x="171.8" y="70.2">2</text>
<text x="52.1" y="95.6">P1.1V*3</text>
<text x="67.1" y="98.1">S1.1T*4</text>
<text x="67.1" y="105.8">S1.2T*4</text>
<text x="129.3" y="105.8">2</text>
<text x="133.1" y="106.9">SD</text>
<text x="149.7" y="106.9">BST</text>
<text x="156.6" y="105.8">16</text>
<text x="52.1" y="108.3">P1.2V*3</text>
<text x="129.3" y="110.8">3</text>
<text x="133.1" y="112">VIN</text>
<text x="150.4" y="112">SW</text>
<text x="156.6" y="110.8">14</text>
<text x="128.1" y="115.9">10</text>
<text x="133.1" y="117">SS</text>
<text x="149.5" y="117">PRE</text>
<text x="156.6" y="115.9">15</text>
<text x="129.3" y="121">1</text>
<text x="133.1" y="122.1">VCC</text>
<text x="151.9" y="122.1">IS</text>
<text x="156.6" y="121">13</text>
<text x="129.3" y="131.1">8</text>
<text x="129.3" y="126.1">4</text>
<text x="133.1" y="127.2">SYNC</text>
<text x="149.3" y="127.2">OUT</text>
<text x="156.6" y="131.1">6</text>
<text x="156.6" y="126.1">11</text>
<text x="129.3" y="136.2">7</text>
<text x="133.1" y="137.3">RT</text>
<text x="133.1" y="132.3">RAMP</text>
<text x="147.5" y="137.3">COMP</text>
<text x="151.1" y="132.3">FB</text>
<text x="156.6" y="136.2">5</text>
<text x="129.3" y="141.3">9</text>
<text x="133.1" y="142.4">AGND</text>
<text x="147.7" y="142.4">PGND</text>
<text x="156.6" y="141.3">12*3</text>
<text x="219.7" y="147.5">X3-1</text>
<text x="219.7" y="150">X3-2</text>
<text x="219.7" y="152.6">X3-3</text>
</g>
<g font-size="2" fill="#f0f">
<text x="238.8" y="42.1">Protective earth 1</text>
<text x="246.9" y="44.7">AC in1</text>
<text x="246.9" y="47.2">AC in2</text>
<text x="253.5" y="44.7">2</text>
<text x="253.5" y="47.2">3</text>
<text x="245.7" y="49.8">AC out1</text>
<text x="245.7" y="52.3">AC out2</text>
<text x="253.5" y="49.8">4</text>
<text x="253.5" y="52.3">5</text>
<text x="225.6" y="95.5">PWR_DIRECT (Input) 1</text>
<text x="253.3" y="95.3">2 PWR_SSTART (Input)</text>
<text x="225.4" y="98">FAN_SENSE (Output) 3</text>
<text x="241.5" y="100.5">Gnd 5</text>
<text x="253.3" y="97.9">4 FAN_PWM (Input)</text>
<text x="253.3" y="100.4">6 +5V (Output)</text>
<text x="243.7" y="146.3">Slave +5V 1</text>
<text x="244.7" y="148.8">Sync Out 2</text>
<text x="243.5" y="151.3">Slave Gnd 3</text>
</g>
<text font-size="2" fill="#808080" x="158.5" y="118.1">DFLS1100-7</text>
<g font-size="1.8" fill="#008080">
<text x="36.2" y="29.3">AC_IN1</text>
<text x="197.8" y="49.6">PWR_DIRECT</text>
<text x="36.2" y="57.2">AC_IN2</text>
<text x="197.4" y="69.9">PWR_SSTART</text>
<text x="91" y="73.7">AC_EARTH/2.1C</text>
<text x="32.4" y="95.3">AC_IN2</text>
<text x="100.8" y="91.5">VIN/2.3B</text>
<text x="32.4" y="108">AC_IN1</text>
</g>
<g font-size="1.8" fill="#800000">
<text x="59.1" y="103.6" transform="rotate(-90 59.1 103.6)">PRI</text>
<text x="69.2" y="103.6" transform="rotate(-90 69.2 103.6)">SEC</text>
<text x="97.2" y="113.3" transform="rotate(-90 97.2 113.3)">+</text>
</g>
<text font-size="1.8" fill="#808080" x="102.9" y="106.7">(LQH32PN2R2NN0L)</text>
<g font-size="1.8" fill="#800080">
<text x="109.2" y="139.1">See note 1.1</text>
<text x="23.5" y="179.8">Note 1.1: replace with 33K or 36K (to decrease frequency) if sync with power board is required</text>
</g>
</svg>
